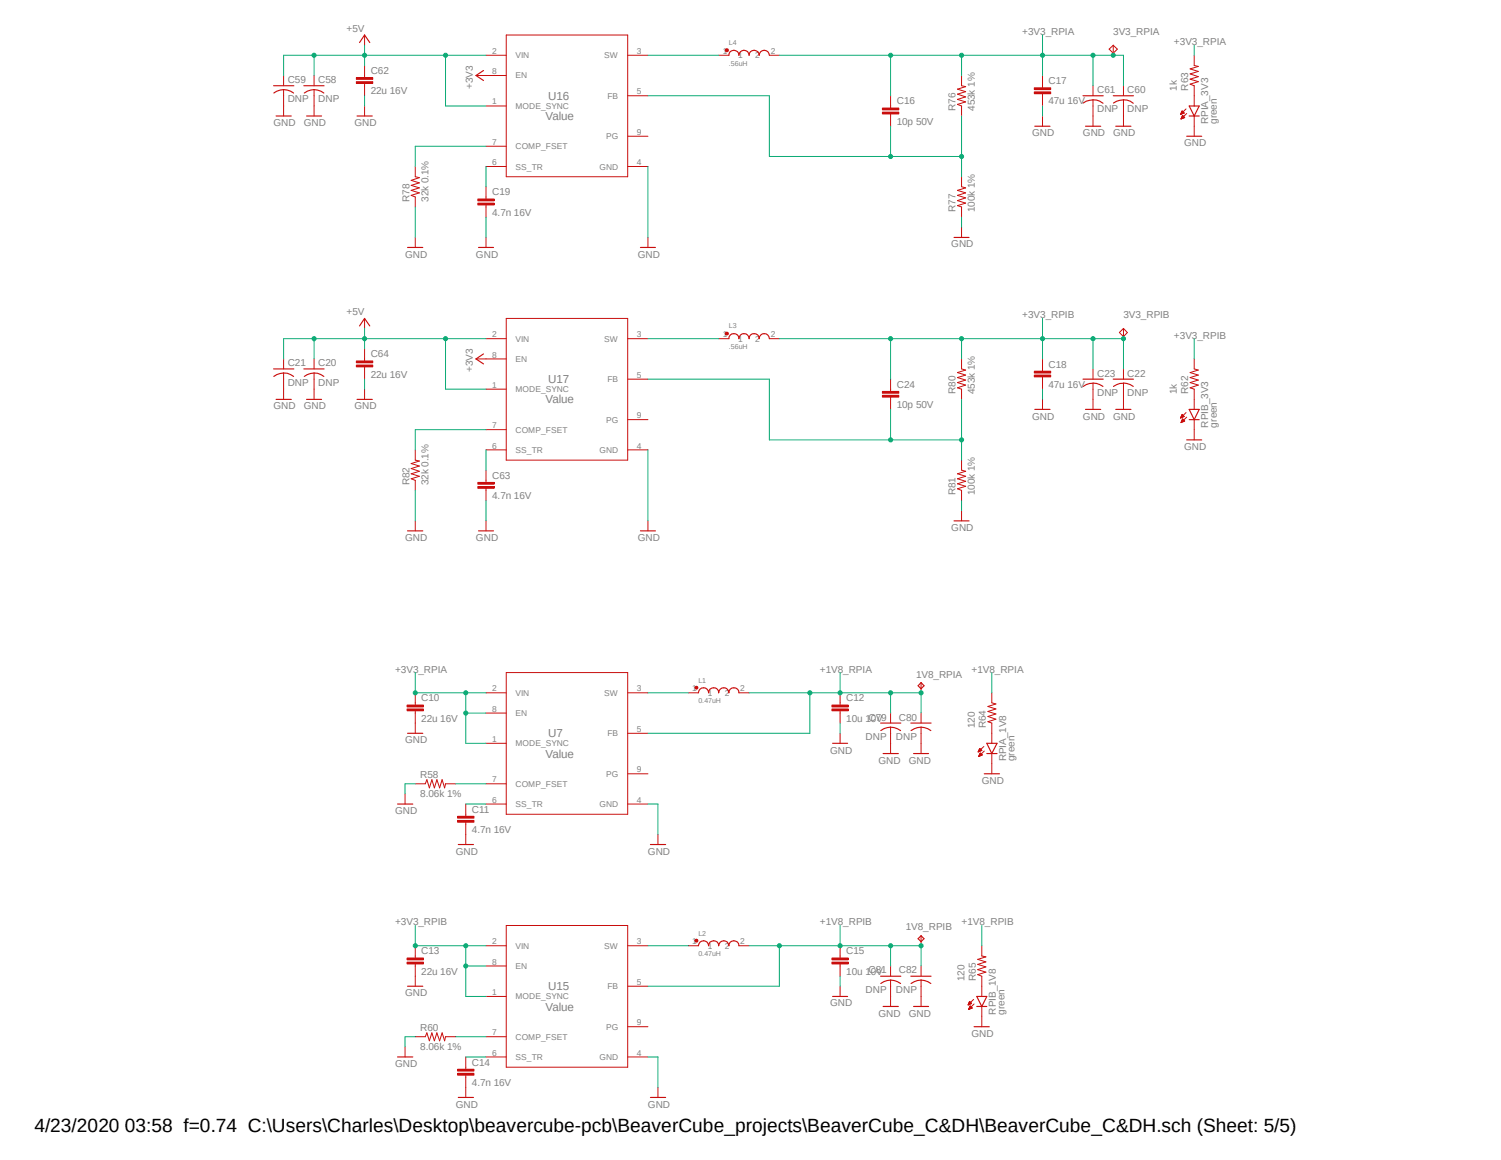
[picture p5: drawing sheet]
<svg xmlns="http://www.w3.org/2000/svg" width="279mm" height="216mm" viewBox="0 0 279 216" stroke-linecap="round" stroke-linejoin="round" font-family="sans-serif">
<path d="M50.5 4.2l178.4 202.5M228.9 4.2l-178.4 202.5" fill="none" stroke="#fff" stroke-width=".19"/>
<g fill="none" stroke="#c90d0c" stroke-width=".21">
<path d="M50.9 16h3.8M51 17.3a2.99 2.99 0 0 1 3.7 0M56.6 16h3.7M56.6 17.3a2.93 2.93 0 0 1 3.7 0M66.9 7.9l1-1.4 .9 1.4M201.6 17.8h3.8M201.6 19.2a3.1 3.1 0 0 1 3.7 0M207.2 17.8h3.8M207.3 19.2a3.1 3.1 0 0 1 3.6 0M221.4 19.7h1.8l-.9 1.9zM51.4 21.6h2.8M57.1 21.6h2.8"/>
<path d="M66.5 21.6h2.8M192.6 23.5h2.9M202.1 23.5h2.8M207.7 23.5h2.8M220.9 25.4h2.8M221.4 21.6h1.8M75.9 46.1h2.8M89.1 46.1h2.8M119.2 46.1h2.8M177.6 44.2h2.8M50.9 68.7h3.8M51 70.1a2.99 2.99 0 0 1 3.7 0"/>
<path d="M51.4 74.3h2.8M56.6 68.7h3.7M56.6 70.1a2.93 2.93 0 0 1 3.7 0M57.1 74.3h2.8M66.5 74.3h2.8M66.9 60.7l1-1.4 .9 1.4M192.6 76.2h2.9M201.6 70.6h3.8M202.1 76.2h2.8M203.5 71.3l.6 .1 1.2 .5M203.5 71.3l-.7 .1-1.2 .5M207.2 70.6h3.8"/>
<path d="M207.7 76.2h2.8M209.1 71.3l1.3 .3 .5 .3M209.1 71.3l-.7 .1-1.1 .5M221.4 76.2h1.8l-.9 1.9zM221.4 78.1h1.8M75.9 98.8h2.8M89.1 98.8h2.8M119.2 98.8h2.8M177.6 96.9h2.8M220.9 81.9h2.8M75.9 136.5h2.8M155 138.3h2.8"/>
<path d="M163.9 134.6h3.8M164 136a2.99 2.99 0 0 1 3.6 0M169.5 134.6h3.8M169.6 136a2.99 2.99 0 0 1 3.7 0M183.7 138.3h1.9l-1 2zM74 149.6h2.8M85.3 157.2h2.8M121.1 157.2h2.8M164.4 140.3h2.8M170.1 140.3h2.7M183.2 144h2.9M183.7 140.3h1.9"/>
<path d="M130 176a.95 .95 0 0 1 1-.9 .95 .95 0 0 1 .9 .9 .93 .93 0 0 1 .9-.9 .93 .93 0 0 1 1 .9 .95 .95 0 0 1 .9-.9 .95 .95 0 0 1 1 .9 .93 .93 0 0 1 .9-.9 .93 .93 0 0 1 .9 .9M74 196.7h2.8M75.9 183.6h2.8M155 185.5h2.8M163.9 181.7h3.8M164 183a2.99 2.99 0 0 1 3.6 0M164.4 187.3h2.8M169.5 181.7h3.8M169.6 183a2.99 2.99 0 0 1 3.7 0M170.1 187.3h2.7M181.3 191.1h2.8M181.8 185.5h1.9l-.9 1.8z"/>
<path d="M181.8 187.3h1.9M85.3 204.3h2.8M121.1 204.3h2.8"/>
</g>
<g fill="none" stroke="#c90d0c" stroke-width=".19">
<path d="M52.8 14.1v1.9M52.8 16.7v4.9M58.5 14.1v1.9M58.5 16.7v4.9M66.3 15.2h3.1v.3h-3.1zM66.3 14.4h3.1v.4h-3.1zM67.9 6.5v1.9M67.9 12.2v2.2M67.9 15.6v2.2M67.9 19.7v1.9M90.5 19.7h3.7M90.5 10.3h3.7"/>
<path d="M90.5 14.1h3.7M94.2 6.5h22.6v26.4h-22.6zM116.8 10.3h3.8M116.8 17.8h3.8M165.8 17.8v2.3M179 14.1v1.9l.7 .1-1.5 .5 1.5 .5-1.5 .4 1.5 .5-1.5 .5 1.5 .5-1.5 .4 .8 .3v1.9M192.5 17.1h3.1v.3h-3.1zM192.5 16.3h3.1v.4h-3.1zM194.1 14.1v2.2M194.1 17.4v2.3M203.5 16v1.8M203.5 18.6v4.9"/>
<path d="M209.1 16v1.8M209.1 18.6v4.9M222.3 10.3v1.9l.8 .2-1.6 .4 1.6 .5-1.6 .5 1.6 .5-1.6 .4 1.6 .5-1.6 .5 .8 .3v3.7M77.3 31v1.9l.8 .2-1.6 .5 1.6 .4-1.6 .5 1.6 .5-1.6 .4 1.6 .5-1.6 .5 .8 .3v1.8M88.9 37.8h3.1v.3h-3.1zM88.9 37h3.1v.4h-3.1zM90.5 34.8v2.2M90.5 38.2v2.2M90.5 31h3.7M90.5 27.2h3.7M116.8 31h3.8M116.8 25.4h3.8"/>
<path d="M164.3 20.9h3v.3h-3zM164.3 20.1h3v.3h-3zM165.8 21.2v2.3M179 32.9v1.9l.7 .2-1.5 .4 1.5 .5-1.5 .5 1.5 .4-1.5 .5 1.5 .5-1.5 .5 .8 .2v1.9M194.1 21.6v1.9M219.8 21.3h.1M219.8 21.2h.2M219.8 21.1h.3M219.8 21.1h.5M219.9 21h.5M219.9 21h.4M219.9 22.1h.1"/>
<path d="M219.9 22.1h.2M219.9 20.9h.4M219.9 22h.4M219.9 21.9h.5M220 20.9h.3M220 20.8h.2M220 21.9h.5M220 20.7h.1M220 21.8h.4M220 21.7h.3M220 21.6h.3M220.1 21.6h.1"/>
<path d="M220.1 21.5h.1M220.4 21l-.4-.3-.2 .6M220.4 21l-.6 .3M220.5 21.9l-.4-.4-.3 .6M220.5 21.9l-.7 .2M220.8 20.3l-1 1M220.9 21.1l-1.1 1M222.3 21.6v3.8M67.9 59.3v1.8M77.3 44.2v1.9M90.5 44.2v1.9M94.2 59.3h22.6v26.3h-22.6z"/>
<path d="M120.6 44.2v1.9M179 42.3v1.9M52.8 66.8v1.9M52.8 69.4v4.9M58.5 66.8v1.9M58.5 69.4v4.9M66.3 67.9h3.1v.4h-3.1zM66.3 67.2h3.1v.3h-3.1zM67.9 64.9v2.3M67.9 68.3v2.3M67.9 72.4v1.9M90.5 72.4h3.7"/>
<path d="M90.5 63h3.7M90.5 80h3.7M90.5 66.8h3.7M116.8 78.1h3.8M116.8 63h3.8M116.8 70.6h3.8M164.3 73.6h3v.3h-3zM164.3 72.9h3v.3h-3zM165.8 70.6v2.2M165.8 74v2.2M179 66.8v1.9l.7 .2-1.5 .4 1.5 .5-1.5 .5 1.5 .4-1.5 .5 1.5 .5-1.5 .5 .8 .2v1.9M192.5 69.8h3.1v.3h-3.1z"/>
<path d="M192.5 69.1h3.1v.3h-3.1zM194.1 66.8v2.2M194.1 70.2v2.2M194.1 74.3v1.9M203.5 68.7v1.9M203.5 71.3v4.9M209.1 68.7v1.9M209.1 71.3v4.9M219.8 77.8h.1M219.8 77.7h.2M219.8 77.6h.3M219.8 77.6h.5"/>
<path d="M219.9 77.5h.5M219.9 77.5h.4M219.9 78.6h.1M219.9 77.4h.4M219.9 78.4h.5M220 77.3h.3M220 77.3h.2M220 78.4h.5M220 77.3h.1M220 77.2h.1M220 78.3h.4M220 78.2h.3"/>
<path d="M220 78.1h.3M220.1 78.1h.1M220.1 78h.1M220.3 78.5h-.4M220.4 77.5l-.4-.4-.2 .7M220.4 77.5l-.6 .3M220.5 78.4l-.4-.4-.3 .7M220.5 78.4l-.7 .3M220.8 76.8l-1 1M220.9 77.6l-1.1 1.1M222.3 66.8v1.9l.8 .2-1.6 .4 1.6 .5-1.6 .5 1.6 .4-1.6 .5 1.6 .5-1.6 .5 .8 .2v3.8M222.3 78.1v3.8"/>
<path d="M77.3 83.7v1.9l.8 .2-1.6 .5 1.6 .4-1.6 .5 1.6 .5-1.6 .5 1.6 .4-1.6 .5 .8 .3v1.9M77.3 96.9v1.9M88.9 90.6h3.1v.3h-3.1zM88.9 89.8h3.1v.3h-3.1zM90.5 87.5v2.3M90.5 90.9v2.3M90.5 96.9v1.9M90.5 83.7h3.7M116.8 83.7h3.8M120.6 96.9v1.9M179 85.6v1.9l.7 .2-1.5 .5 1.5 .4-1.5 .5 1.5 .5-1.5 .4 1.5 .5-1.5 .5 .8 .3v1.9M179 95v1.9"/>
<path d="M75.8 132h3v.3h-3zM75.8 131.2h3v.4h-3zM77.3 128.9v2.3M77.3 132.3v4.2M90.5 138.3h3.7M90.5 128.9h3.7M90.5 132.7h3.7M94.2 125.2h22.6v26.4h-22.6zM116.8 128.9h3.8M116.8 136.5h3.8M154.9 132h3v.3h-3zM154.9 131.2h3v.4h-3z"/>
<path d="M156.4 128.9v2.3M156.4 132.3v2.3M156.4 136.5v1.8M165.8 132.7v1.9M165.8 135.3v5M171.4 132.7v1.9M171.4 135.3v5M182.1 139.9h.1M182.1 139.8h.2M182.2 139.8h.3M182.2 139.7h.4M182.2 139.7h.6"/>
<path d="M182.2 139.6h.5M182.2 139.6h.4M182.3 139.4l.3 .1M182.3 139.4h.2M182.4 139.3l-.3 .7M182.4 139.3l.4 .4M182.4 139.3h.1M182.8 139.7l-.7 .3M183.1 138.9l-1 1.1M183.2 139.8l-1 1M184.6 128.9v1.9l.8 .2-1.5 .5 1.5 .5-1.5 .4 1.5 .5-1.5 .4 1.5 .6-1.5 .4 .7 .3v3.7M75.4 147.8v1.8"/>
<path d="M77.3 145.9h1.9l.3-.8 .4 1.5 .5-1.5 .5 1.5 .4-1.5 .5 1.5 .5-1.5 .5 1.5 .1-.7h1.9M85.2 152.7h3v.3h-3zM85.2 151.9h3v.4h-3zM86.7 149.6v2.3M86.7 153v4.2M90.5 149.6h3.7M90.5 145.9h3.7M116.8 149.6h3.8M116.8 144h3.8M122.5 155.3v1.9M182.2 140.8h.1M182.2 140.7h.3"/>
<path d="M182.2 140.6h.4M182.3 140.6h.4M182.3 140.5h.5M182.3 140.4h.4M182.4 140.3h.3M182.4 140.3h.2M182.4 140.3h.1M182.5 140.2l-.3 .6M182.5 140.2l.3 .3M182.5 140.2h.1M182.8 140.5l-.6 .3M184.6 140.3v3.7"/>
<path d="M75.8 179.1h3v.3h-3zM75.8 178.3h3v.3h-3zM77.3 176v2.3M77.3 179.4v4.2M90.5 176h3.7M90.5 179.8h3.7M94.2 172.3h22.6v26.3h-22.6zM116.8 176h3.8M154.9 179.1h3v.3h-3zM154.9 178.3h3v.3h-3zM156.4 176v2.3M156.4 179.4v2.3"/>
<path d="M165.8 179.8v1.9M171.4 179.8v1.9M182.8 176v1.9l.7 .2-1.5 .5 1.5 .4-1.5 .5 1.5 .5-1.5 .5 1.5 .4-1.5 .5 .8 .3v3.8M75.4 194.9v1.8M77.3 193h1.9l.3-.8 .4 1.5 .5-1.5 .5 1.5 .4-1.5 .5 1.5 .5-1.5 .5 1.5 .1-.7h1.9M85.2 199.8h3v.3h-3zM85.2 199h3v.3h-3zM86.7 196.7v2.3M90.5 185.5h3.7M90.5 196.7h3.7M90.5 193h3.7M116.8 196.7h3.8"/>
<path d="M116.8 183.6h3.8M116.8 191.1h3.8M156.4 183.6v1.9M165.8 182.4v4.9M171.4 182.4v4.9M180.2 187h.1M180.3 187h.1M180.3 186.9h.2M180.3 186.9h.3M180.3 186.8h.5M180.3 187.9h.1M180.3 186.7h.5"/>
<path d="M180.3 187.8h.2M180.3 187.7h.3M180.4 186.6h.3M180.4 187.7h.3M180.4 187.7h.5M180.4 186.5h.2M180.4 187.6h.5M180.5 186.4l-.3 .6M180.5 186.4l.3 .4-.6 .2M180.5 186.5h.1M180.5 186.4h.1M180.5 187.5h.4"/>
<path d="M180.5 187.5h.3M180.5 187.4h.3M180.5 187.4h.2M180.6 187.3h.1M180.6 187.2h.1M180.6 187.2l-.3 .7M180.6 187.2l.4 .4-.7 .3M181.2 186l-1 1M181.3 186.9l-1 1M182.8 187.3v3.8M86.7 200.2v4.1M122.5 202.4v1.9"/>
</g>
<g fill="none" stroke="#c90d0c" stroke-width=".34">
<path d="M66.3 15.4h3.1M66.3 14.6h3.1M192.5 17.3h3.1M192.5 16.5h3.1M88.9 38h3.1M88.9 37.2h3.1M164.3 21h3M164.3 20.3h3M66.3 68.1h3.1M66.3 67.4h3.1M164.3 73.7h3M164.3 73h3"/>
<path d="M192.5 70h3.1M192.5 69.3h3.1M88.9 90.7h3.1M88.9 90h3.1M75.8 132.1h3M75.8 131.4h3M154.9 132.1h3M154.9 131.4h3M85.2 152.9h3M85.2 152.1h3M75.8 179.2h3M75.8 178.5h3"/>
<path d="M154.9 179.2h3M154.9 178.5h3M85.2 199.9h3M85.2 199.2h3"/>
</g>
<path d="M129.5 174.9h.3v.4h-.3l-.1-.2h.4h-.4z" fill-rule="evenodd" fill="#c90d0c"/>
<path d="M128.1 176h1.9M129.5 174.9h.3v.4h-.3l-.1-.2h.4h-.4zM137.5 176h1.9" fill="none" stroke="#c90d0c" stroke-width=".19"/>
<path d="M135.7 63a.93 .93 0 0 1 .9-.9 .93 .93 0 0 1 .9 .9 .95 .95 0 0 1 1-.9 .95 .95 0 0 1 .9 .9 .93 .93 0 0 1 1-.9 .93 .93 0 0 1 .9 .9 .95 .95 0 0 1 1-.9 .95 .95 0 0 1 .9 .9" fill="none" stroke="#c90d0c" stroke-width=".21"/>
<path d="M135.1 61.9h.4v.4h-.4l-.1-.2 .3-.1 .1 .1h-.4z" fill-rule="evenodd" fill="#c90d0c"/>
<path d="M133.8 63h1.9M135.1 61.9h.4v.4h-.4l-.1-.2 .3-.1 .1 .1h-.4zM143.2 63h1.9" fill="none" stroke="#c90d0c" stroke-width=".19"/>
<path d="M135.7 10.3a.93 .93 0 0 1 .9-.9 .93 .93 0 0 1 .9 .9 .95 .95 0 0 1 1-.9 .95 .95 0 0 1 .9 .9 .93 .93 0 0 1 1-.9 .93 .93 0 0 1 .9 .9 .95 .95 0 0 1 1-.9 .95 .95 0 0 1 .9 .9" fill="none" stroke="#c90d0c" stroke-width=".21"/>
<path d="M135.1 9.1h.4v.5h-.4l-.1-.2h.4h-.4z" fill-rule="evenodd" fill="#c90d0c"/>
<path d="M133.8 10.3h1.9M135.1 9.1h.4v.5h-.4l-.1-.2h.4h-.4zM143.2 10.3h1.9" fill="none" stroke="#c90d0c" stroke-width=".19"/>
<path d="M130 128.9a.95 .95 0 0 1 1-.9 .95 .95 0 0 1 .9 .9 .93 .93 0 0 1 .9-.9 .93 .93 0 0 1 1 .9 .95 .95 0 0 1 .9-.9 .95 .95 0 0 1 1 .9 .93 .93 0 0 1 .9-.9 .93 .93 0 0 1 .9 .9" fill="none" stroke="#c90d0c" stroke-width=".21"/>
<path d="M129.5 127.8h.3v.4h-.3l-.1-.2 .2-.1 .2 .1h-.4z" fill-rule="evenodd" fill="#c90d0c"/>
<path d="M88.6 14.1h1.9M206.5 9.1l.7-.7 .8 .7-.8 .8zM207.2 8.4v1.9M88.6 66.8h1.9M208.4 61.9l.7-.8 .7 .8-.7 .8zM209.1 61.1v1.9M128.1 128.9h1.9M129.5 127.8h.3v.4h-.3l-.1-.2 .2-.1 .2 .1h-.4zM137.5 128.9h1.9M171.4 127v1.9M171.4 174.2v1.8" fill="none" stroke="#c90d0c" stroke-width=".19"/>
<path d="M90 13.1l-1.4 1 1.4 .9M90 65.9l-1.4 .9 1.4 .9M171.4 127l.6 .6-.6 .6-.5-.6zM170.9 174.7l.5-.5 .6 .5-.6 .6z" fill="none" stroke="#c90d0c" stroke-width=".21"/>
<g fill="none" stroke="#0dab76" stroke-width=".19">
<path d="M58.5 10.3v3.8M67.9 8.4v1.9M67.9 17.8v1.9M82.9 10.3v9.4h7.6M90.5 10.3h-37.7v3.8M194.1 19.7v1.9M77.3 38.5v5.7M120.6 31v13.2M90.5 40.4v3.8M179 40.4v1.9M67.9 70.6v1.8M194.1 72.4v1.9"/>
<path d="M77.3 91.3v5.6M90.5 93.2v3.7M120.6 83.7v13.2M179 93.2v1.8M156.4 134.6v1.9M77.3 145.9h-1.9v1.9M120.6 149.6h1.9v5.7M77.3 193h-1.9v1.9M120.6 196.7h1.9v5.7M156.4 181.7v1.9"/>
</g>
<circle cx="67.9" cy="10.3" r=".38" fill="#0dab76"/>
<circle cx="67.9" cy="10.3" r=".38" fill="none" stroke="#0dab76" stroke-width=".19"/>
<circle cx="58.5" cy="10.3" r=".38" fill="#0dab76"/>
<g fill="none" stroke="#0dab76" stroke-width=".19">
<path d="M67.9 10.3v1.9"/>
<circle cx="58.5" cy="10.3" r=".38"/>
</g>
<circle cx="82.9" cy="10.3" r=".38" fill="#0dab76"/>
<g fill="none" stroke="#0dab76" stroke-width=".19">
<path d="M58.5 63v3.8M67.9 61.1v1.9M82.9 63v9.4h7.6M90.5 63h-37.7v3.8"/>
<circle cx="82.9" cy="10.3" r=".38"/>
</g>
<circle cx="67.9" cy="63" r=".38" fill="#0dab76"/>
<circle cx="67.9" cy="63" r=".38" fill="none" stroke="#0dab76" stroke-width=".19"/>
<circle cx="58.5" cy="63" r=".38" fill="#0dab76"/>
<g fill="none" stroke="#0dab76" stroke-width=".19">
<path d="M67.9 63v1.9"/>
<circle cx="58.5" cy="63" r=".38"/>
</g>
<circle cx="82.9" cy="63" r=".38" fill="#0dab76"/>
<g fill="none" stroke="#0dab76" stroke-width=".19">
<path d="M120.6 17.8h22.6v11.3h35.8"/>
<circle cx="82.9" cy="63" r=".38"/>
</g>
<circle cx="179" cy="29.1" r=".38" fill="#0dab76"/>
<g fill="none" stroke="#0dab76" stroke-width=".19">
<path d="M165.8 23.5v5.6M179 21.6v11.3"/>
<circle cx="179" cy="29.1" r=".38"/>
</g>
<circle cx="165.8" cy="29.1" r=".38" fill="#0dab76"/>
<g fill="none" stroke="#0dab76" stroke-width=".19">
<path d="M120.6 10.3h13.2M90.5 27.2h-13.2v3.8M90.5 31v3.8M120.6 70.6h22.6v11.3h35.8M120.6 128.9h7.5M84.8 145.9h5.7M86.7 149.6h3.8"/>
<circle cx="165.8" cy="29.1" r=".38"/>
</g>
<circle cx="179" cy="81.9" r=".38" fill="#0dab76"/>
<g fill="none" stroke="#0dab76" stroke-width=".19">
<path d="M165.8 76.2v5.7M179 74.3v11.3"/>
<circle cx="179" cy="81.9" r=".38"/>
</g>
<circle cx="165.8" cy="81.9" r=".38" fill="#0dab76"/>
<g fill="none" stroke="#0dab76" stroke-width=".19">
<path d="M145.1 10.3h33.9v3.8M165.8 10.3v7.5M90.5 80h-13.2v3.7M120.6 63h13.2M90.5 83.7v3.8"/>
<circle cx="165.8" cy="81.9" r=".38"/>
</g>
<circle cx="165.8" cy="10.3" r=".38" fill="#0dab76"/>
<g fill="none" stroke="#0dab76" stroke-width=".19">
<path d="M179 10.3h30.1v5.7M194.1 8.4v1.9M203.5 10.3v5.7"/>
<circle cx="165.8" cy="10.3" r=".38"/>
</g>
<circle cx="194.1" cy="10.3" r=".38" fill="#0dab76"/>
<g fill="none" stroke="#0dab76" stroke-width=".19">
<path d="M194.1 6.5v7.6"/>
<circle cx="194.1" cy="10.3" r=".38"/>
</g>
<circle cx="203.5" cy="10.3" r=".38" fill="#0dab76"/>
<circle cx="203.5" cy="10.3" r=".38" fill="none" stroke="#0dab76" stroke-width=".19"/>
<circle cx="179" cy="10.3" r=".38" fill="#0dab76"/>
<circle cx="179" cy="10.3" r=".38" fill="none" stroke="#0dab76" stroke-width=".19"/>
<circle cx="207.2" cy="10.3" r=".38" fill="#0dab76"/>
<g fill="none" stroke="#0dab76" stroke-width=".19">
<path d="M222.3 8.4v1.9M77.3 125.2v3.7h13.2"/>
<circle cx="207.2" cy="10.3" r=".38"/>
</g>
<circle cx="77.3" cy="128.9" r=".38" fill="#0dab76"/>
<g fill="none" stroke="#0dab76" stroke-width=".19">
<path d="M86.7 132.7h3.8M86.7 128.9v9.4h3.8"/>
<circle cx="77.3" cy="128.9" r=".38"/>
</g>
<circle cx="86.7" cy="132.7" r=".38" fill="#0dab76"/>
<circle cx="86.7" cy="132.7" r=".38" fill="none" stroke="#0dab76" stroke-width=".19"/>
<circle cx="86.7" cy="128.9" r=".38" fill="#0dab76"/>
<g fill="none" stroke="#0dab76" stroke-width=".19">
<path d="M145.1 63h33.9v3.8M165.8 63v7.6"/>
<circle cx="86.7" cy="128.9" r=".38"/>
</g>
<circle cx="165.8" cy="63" r=".38" fill="#0dab76"/>
<g fill="none" stroke="#0dab76" stroke-width=".19">
<path d="M179 63h30.1v5.7M203.5 63v5.7"/>
<circle cx="165.8" cy="63" r=".38"/>
</g>
<circle cx="194.1" cy="63" r=".38" fill="#0dab76"/>
<g fill="none" stroke="#0dab76" stroke-width=".19">
<path d="M194.1 59.3v7.5"/>
<circle cx="194.1" cy="63" r=".38"/>
</g>
<circle cx="179" cy="63" r=".38" fill="#0dab76"/>
<circle cx="179" cy="63" r=".38" fill="none" stroke="#0dab76" stroke-width=".19"/>
<circle cx="203.5" cy="63" r=".38" fill="#0dab76"/>
<circle cx="203.5" cy="63" r=".38" fill="none" stroke="#0dab76" stroke-width=".19"/>
<circle cx="209.1" cy="63" r=".38" fill="#0dab76"/>
<g fill="none" stroke="#0dab76" stroke-width=".19">
<path d="M222.3 63v3.8M77.3 172.3v3.7h13.2"/>
<circle cx="209.1" cy="63" r=".38"/>
</g>
<circle cx="77.3" cy="176" r=".38" fill="#0dab76"/>
<g fill="none" stroke="#0dab76" stroke-width=".19">
<path d="M86.7 179.8h3.8M86.7 176v9.5h3.8"/>
<circle cx="77.3" cy="176" r=".38"/>
</g>
<circle cx="86.7" cy="179.8" r=".38" fill="#0dab76"/>
<circle cx="86.7" cy="179.8" r=".38" fill="none" stroke="#0dab76" stroke-width=".19"/>
<circle cx="86.7" cy="176" r=".38" fill="#0dab76"/>
<g fill="none" stroke="#0dab76" stroke-width=".19">
<path d="M120.6 176h7.5M139.4 176h17M145.1 176v7.6h-24.5M84.8 193h5.7M86.7 196.7h3.8"/>
<circle cx="86.7" cy="176" r=".38"/>
</g>
<circle cx="145.1" cy="176" r=".38" fill="#0dab76"/>
<circle cx="145.1" cy="176" r=".38" fill="none" stroke="#0dab76" stroke-width=".19"/>
<circle cx="156.4" cy="176" r=".38" fill="#0dab76"/>
<g fill="none" stroke="#0dab76" stroke-width=".19">
<path d="M156.4 172.3v3.7h15v3.8M165.8 176v3.8"/>
<circle cx="156.4" cy="176" r=".38"/>
</g>
<circle cx="165.8" cy="176" r=".38" fill="#0dab76"/>
<circle cx="165.8" cy="176" r=".38" fill="none" stroke="#0dab76" stroke-width=".19"/>
<circle cx="171.4" cy="176" r=".38" fill="#0dab76"/>
<g fill="none" stroke="#0dab76" stroke-width=".19">
<path d="M139.4 128.9h17M150.7 128.9v7.6h-30.1M184.6 125.2v3.7M182.8 172.3v3.7"/>
<circle cx="171.4" cy="176" r=".38"/>
</g>
<circle cx="150.7" cy="128.9" r=".38" fill="#0dab76"/>
<circle cx="150.7" cy="128.9" r=".38" fill="none" stroke="#0dab76" stroke-width=".19"/>
<circle cx="156.4" cy="128.9" r=".38" fill="#0dab76"/>
<g fill="none" stroke="#0dab76" stroke-width=".19">
<path d="M156.4 125.2v3.7h15v3.8M165.8 128.9v3.8"/>
<circle cx="156.4" cy="128.9" r=".38"/>
</g>
<circle cx="165.8" cy="128.9" r=".38" fill="#0dab76"/>
<circle cx="165.8" cy="128.9" r=".38" fill="none" stroke="#0dab76" stroke-width=".19"/>
<circle cx="171.4" cy="128.9" r=".38" fill="#0dab76"/>
<circle cx="171.4" cy="128.9" r=".38" fill="none" stroke="#0dab76" stroke-width=".19"/>
<text font-size="3.6" x="6.4" y="210.7">4/23/2020 03:58 f=0.74 C:\Users\Charles\Desktop\beavercube-pcb\BeaverCube_projects\BeaverCube_C&amp;DH\BeaverCube_C&amp;DH.sch (Sheet: 5/5)</text>
<g font-size="2.2" fill="#808080">
<text x="101.6" y="22.4">Value</text>
<text x="102" y="18.6">U16</text>
<text x="102" y="71.3">U17</text>
<text x="101.6" y="75.1">Value</text>
<text x="102" y="137.2">U7</text>
<text x="101.6" y="141">Value</text>
<text x="102" y="184.3">U15</text>
<text x="101.6" y="188.1">Value</text>
</g>
<g font-size="1.9" fill="#808080">
<text x="64.5" y="6">+5V</text>
<text x="190.3" y="6.5">+3V3_RPIA</text>
<text x="207.2" y="6.5">3V3_RPIA</text>
<text x="218.5" y="8.4">+3V3_RPIA</text>
<text x="53.6" y="15.5">C59</text>
<text x="59.2" y="15.5">C58</text>
<text x="69" y="17.5">22u 16V</text>
<text x="69" y="13.8">C62</text>
<text x="88" y="16.6" transform="rotate(-90 88 16.6)">+3V3</text>
<text x="195.2" y="15.7">C17</text>
<text x="204.2" y="17.4">C61</text>
<text x="209.8" y="17.4">C60</text>
<text x="219.1" y="16.9" transform="rotate(-90 219.1 16.9)">1k</text>
<text x="221.2" y="16.9" transform="rotate(-90 221.2 16.9)">R63</text>
<text x="50.9" y="23.5">GND</text>
<text x="53.6" y="19">DNP</text>
<text x="56.6" y="23.5">GND</text>
<text x="59.2" y="19">DNP</text>
<text x="66" y="23.5">GND</text>
<text x="166.9" y="23.2">10p 50V</text>
<text x="166.9" y="19.4">C16</text>
<text x="177.9" y="20.7" transform="rotate(-90 177.9 20.7)">R76</text>
<text x="181.4" y="20.7" transform="rotate(-90 181.4 20.7)">453k 1%</text>
<text x="195.2" y="19.4">47u 16V</text>
<text x="204.2" y="20.9">DNP</text>
<text x="209.8" y="20.9">DNP</text>
<text x="224.9" y="23.1" transform="rotate(-90 224.9 23.1)">RPIA_3V3</text>
<text x="226.5" y="23.1" transform="rotate(-90 226.5 23.1)">green</text>
<text x="192.1" y="25.4">GND</text>
<text x="201.6" y="25.4">GND</text>
<text x="207.2" y="25.4">GND</text>
<text x="220.4" y="27.3">GND</text>
<text x="76.2" y="37.6" transform="rotate(-90 76.2 37.6)">R78</text>
<text x="79.8" y="37.6" transform="rotate(-90 79.8 37.6)">32k 0.1%</text>
<text x="91.6" y="40.1">4.7n 16V</text>
<text x="91.6" y="36.4">C19</text>
<text x="177.9" y="39.5" transform="rotate(-90 177.9 39.5)">R77</text>
<text x="181.4" y="39.5" transform="rotate(-90 181.4 39.5)">100k 1%</text>
<text x="75.4" y="48">GND</text>
<text x="88.6" y="48">GND</text>
<text x="118.7" y="48">GND</text>
<text x="177.1" y="46.1">GND</text>
<text x="64.5" y="58.7">+5V</text>
<text x="190.3" y="59.3">+3V3_RPIB</text>
<text x="209.1" y="59.3">3V3_RPIB</text>
<text x="218.5" y="63">+3V3_RPIB</text>
<text x="53.6" y="71.8">DNP</text>
<text x="53.6" y="68.2">C21</text>
<text x="59.2" y="71.8">DNP</text>
<text x="59.2" y="68.2">C20</text>
<text x="69" y="70.3">22u 16V</text>
<text x="69" y="66.5">C64</text>
<text x="88" y="69.3" transform="rotate(-90 88 69.3)">+3V3</text>
<text x="195.2" y="68.4">C18</text>
<text x="204.2" y="70.1">C23</text>
<text x="209.8" y="70.1">C22</text>
<text x="50.9" y="76.2">GND</text>
<text x="56.6" y="76.2">GND</text>
<text x="66" y="76.2">GND</text>
<text x="166.9" y="75.9">10p 50V</text>
<text x="166.9" y="72.2">C24</text>
<text x="177.9" y="73.4" transform="rotate(-90 177.9 73.4)">R80</text>
<text x="181.4" y="73.4" transform="rotate(-90 181.4 73.4)">453k 1%</text>
<text x="195.2" y="72.2">47u 16V</text>
<text x="204.2" y="73.7">DNP</text>
<text x="209.8" y="73.7">DNP</text>
<text x="219.1" y="73.4" transform="rotate(-90 219.1 73.4)">1k</text>
<text x="221.2" y="73.4" transform="rotate(-90 221.2 73.4)">R62</text>
<text x="192.1" y="78.1">GND</text>
<text x="201.6" y="78.1">GND</text>
<text x="207.2" y="78.1">GND</text>
<text x="220.4" y="83.7">GND</text>
<text x="224.9" y="79.6" transform="rotate(-90 224.9 79.6)">RPIB_3V3</text>
<text x="226.5" y="79.6" transform="rotate(-90 226.5 79.6)">green</text>
<text x="91.6" y="89.1">C63</text>
<text x="76.2" y="90.3" transform="rotate(-90 76.2 90.3)">R82</text>
<text x="79.8" y="90.3" transform="rotate(-90 79.8 90.3)">32k 0.1%</text>
<text x="91.6" y="92.9">4.7n 16V</text>
<text x="177.9" y="92.2" transform="rotate(-90 177.9 92.2)">R81</text>
<text x="181.4" y="92.2" transform="rotate(-90 181.4 92.2)">100k 1%</text>
<text x="75.4" y="100.7">GND</text>
<text x="88.6" y="100.7">GND</text>
<text x="118.7" y="100.7">GND</text>
<text x="177.1" y="98.8">GND</text>
<text x="73.5" y="125.2">+3V3_RPIA</text>
<text x="152.6" y="125.2">+1V8_RPIA</text>
<text x="180.8" y="125.2">+1V8_RPIA</text>
<text x="78.4" y="130.6">C10</text>
<text x="157.5" y="130.6">C12</text>
<text x="170.5" y="126.1">1V8_RPIA</text>
<text x="78.4" y="134.3">22u 16V</text>
<text x="157.5" y="134.3">10u 10V</text>
<text x="161.1" y="137.7">DNP</text>
<text x="161.7" y="134.1">C79</text>
<text x="166.7" y="137.7">DNP</text>
<text x="167.3" y="134.1">C80</text>
<text x="181.4" y="135.5" transform="rotate(-90 181.4 135.5)">120</text>
<text x="183.5" y="135.5" transform="rotate(-90 183.5 135.5)">R64</text>
<text x="75.4" y="138.3">GND</text>
<text x="154.5" y="140.2">GND</text>
<text x="163.5" y="142.1">GND</text>
<text x="169.2" y="142.1">GND</text>
<text x="187.3" y="141.7" transform="rotate(-90 187.3 141.7)">RPIA_1V8</text>
<text x="188.8" y="141.7" transform="rotate(-90 188.8 141.7)">green</text>
<text x="78.2" y="148.3">8.06k 1%</text>
<text x="78.2" y="144.8">R58</text>
<text x="182.7" y="145.9">GND</text>
<text x="73.5" y="151.6">GND</text>
<text x="87.8" y="155">4.7n 16V</text>
<text x="87.8" y="151.3">C11</text>
<text x="84.8" y="159.1">GND</text>
<text x="120.6" y="159.1">GND</text>
<text x="73.5" y="172.3">+3V3_RPIB</text>
<text x="152.6" y="172.3">+1V8_RPIB</text>
<text x="168.6" y="173.2">1V8_RPIB</text>
<text x="179" y="172.3">+1V8_RPIB</text>
<text x="78.4" y="177.6">C13</text>
<text x="157.5" y="177.6">C15</text>
<text x="75.4" y="185.5">GND</text>
<text x="78.4" y="181.4">22u 16V</text>
<text x="157.5" y="181.4">10u 10V</text>
<text x="161.1" y="184.8">DNP</text>
<text x="161.7" y="181.2">C81</text>
<text x="166.7" y="184.8">DNP</text>
<text x="167.3" y="181.2">C82</text>
<text x="179.5" y="182.6" transform="rotate(-90 179.5 182.6)">120</text>
<text x="181.6" y="182.6" transform="rotate(-90 181.6 182.6)">R65</text>
<text x="78.2" y="191.9">R60</text>
<text x="154.5" y="187.3">GND</text>
<text x="163.5" y="189.2">GND</text>
<text x="169.2" y="189.2">GND</text>
<text x="185.4" y="188.8" transform="rotate(-90 185.4 188.8)">RPIB_1V8</text>
<text x="187" y="188.8" transform="rotate(-90 187 188.8)">green</text>
<text x="78.2" y="195.4">8.06k 1%</text>
<text x="180.8" y="193">GND</text>
<text x="73.5" y="198.6">GND</text>
<text x="87.8" y="202.1">4.7n 16V</text>
<text x="87.8" y="198.3">C14</text>
<text x="84.8" y="206.2">GND</text>
<text x="120.6" y="206.2">GND</text>
</g>
<g font-size="1.6" fill="#808080">
<text x="91.6" y="10">2</text>
<text x="96" y="10.8">VIN</text>
<text x="112.4" y="10.9">SW</text>
<text x="118.6" y="10">3</text>
<text x="134.5" y="10">1</text>
<text x="137.4" y="10.8">1</text>
<text x="140.6" y="10.9">2</text>
<text x="143.5" y="10">2</text>
<text x="91.6" y="13.8">8</text>
<text x="96" y="14.6">EN</text>
<text x="118.6" y="17.6">5</text>
<text x="91.6" y="19.4">1</text>
<text x="96" y="20.3">MODE_SYNC</text>
<text x="113.1" y="18.4">FB</text>
<text x="91.6" y="27">7</text>
<text x="96" y="27.8">COMP_FSET</text>
<text x="112.8" y="25.9">PG</text>
<text x="118.6" y="25.1">9</text>
<text x="91.6" y="30.7">6</text>
<text x="96" y="31.6">SS_TR</text>
<text x="111.6" y="31.6">GND</text>
<text x="118.6" y="30.7">4</text>
<text x="91.6" y="62.8">2</text>
<text x="96" y="63.6">VIN</text>
<text x="112.4" y="63.6">SW</text>
<text x="118.6" y="62.8">3</text>
<text x="134.5" y="62.8">1</text>
<text x="137.4" y="63.6">1</text>
<text x="140.6" y="63.6">2</text>
<text x="143.5" y="62.8">2</text>
<text x="91.6" y="66.5">8</text>
<text x="96" y="67.4">EN</text>
<text x="113.1" y="71.1">FB</text>
<text x="118.6" y="70.3">5</text>
<text x="91.6" y="72.2">1</text>
<text x="96" y="73">MODE_SYNC</text>
<text x="118.6" y="77.8">9</text>
<text x="91.6" y="83.5">6</text>
<text x="91.6" y="79.7">7</text>
<text x="96" y="80.6">COMP_FSET</text>
<text x="112.8" y="78.7">PG</text>
<text x="118.6" y="83.5">4</text>
<text x="96" y="84.3">SS_TR</text>
<text x="111.6" y="84.3">GND</text>
<text x="91.6" y="128.7">2</text>
<text x="96" y="129.5">VIN</text>
<text x="112.4" y="129.5">SW</text>
<text x="118.6" y="128.7">3</text>
<text x="128.9" y="128.7">1</text>
<text x="131.7" y="129.5">1</text>
<text x="134.9" y="129.5">2</text>
<text x="137.8" y="128.7">2</text>
<text x="91.6" y="132.5">8</text>
<text x="96" y="133.3">EN</text>
<text x="113.1" y="137">FB</text>
<text x="118.6" y="136.2">5</text>
<text x="91.6" y="138.1">1</text>
<text x="96" y="138.9">MODE_SYNC</text>
<text x="118.6" y="143.8">9</text>
<text x="91.6" y="149.4">6</text>
<text x="91.6" y="145.6">7</text>
<text x="96" y="146.5">COMP_FSET</text>
<text x="112.8" y="144.6">PG</text>
<text x="118.6" y="149.4">4</text>
<text x="96" y="150.2">SS_TR</text>
<text x="111.6" y="150.2">GND</text>
<text x="91.6" y="175.8">2</text>
<text x="91.6" y="179.5">8</text>
<text x="96" y="176.6">VIN</text>
<text x="112.4" y="176.6">SW</text>
<text x="118.6" y="175.8">3</text>
<text x="128.9" y="175.8">1</text>
<text x="131.7" y="176.6">1</text>
<text x="134.9" y="176.6">2</text>
<text x="137.8" y="175.8">2</text>
<text x="91.6" y="185.2">1</text>
<text x="96" y="180.3">EN</text>
<text x="113.1" y="184.1">FB</text>
<text x="118.6" y="183.3">5</text>
<text x="96" y="186">MODE_SYNC</text>
<text x="112.8" y="191.7">PG</text>
<text x="118.6" y="190.8">9</text>
<text x="91.6" y="196.5">6</text>
<text x="91.6" y="192.7">7</text>
<text x="96" y="197.3">SS_TR</text>
<text x="96" y="193.5">COMP_FSET</text>
<text x="111.6" y="197.3">GND</text>
<text x="118.6" y="196.5">4</text>
</g>
<g font-size="1.3" fill="#808080">
<text x="135.7" y="8.4">L4</text>
<text x="135.7" y="12.2">.56uH</text>
<text x="135.7" y="64.9">.56uH</text>
<text x="135.7" y="61.1">L3</text>
<text x="130" y="130.8">0.47uH</text>
<text x="130" y="127">L1</text>
<text x="130" y="177.9">0.47uH</text>
<text x="130" y="174.1">L2</text>
</g>
</svg>
